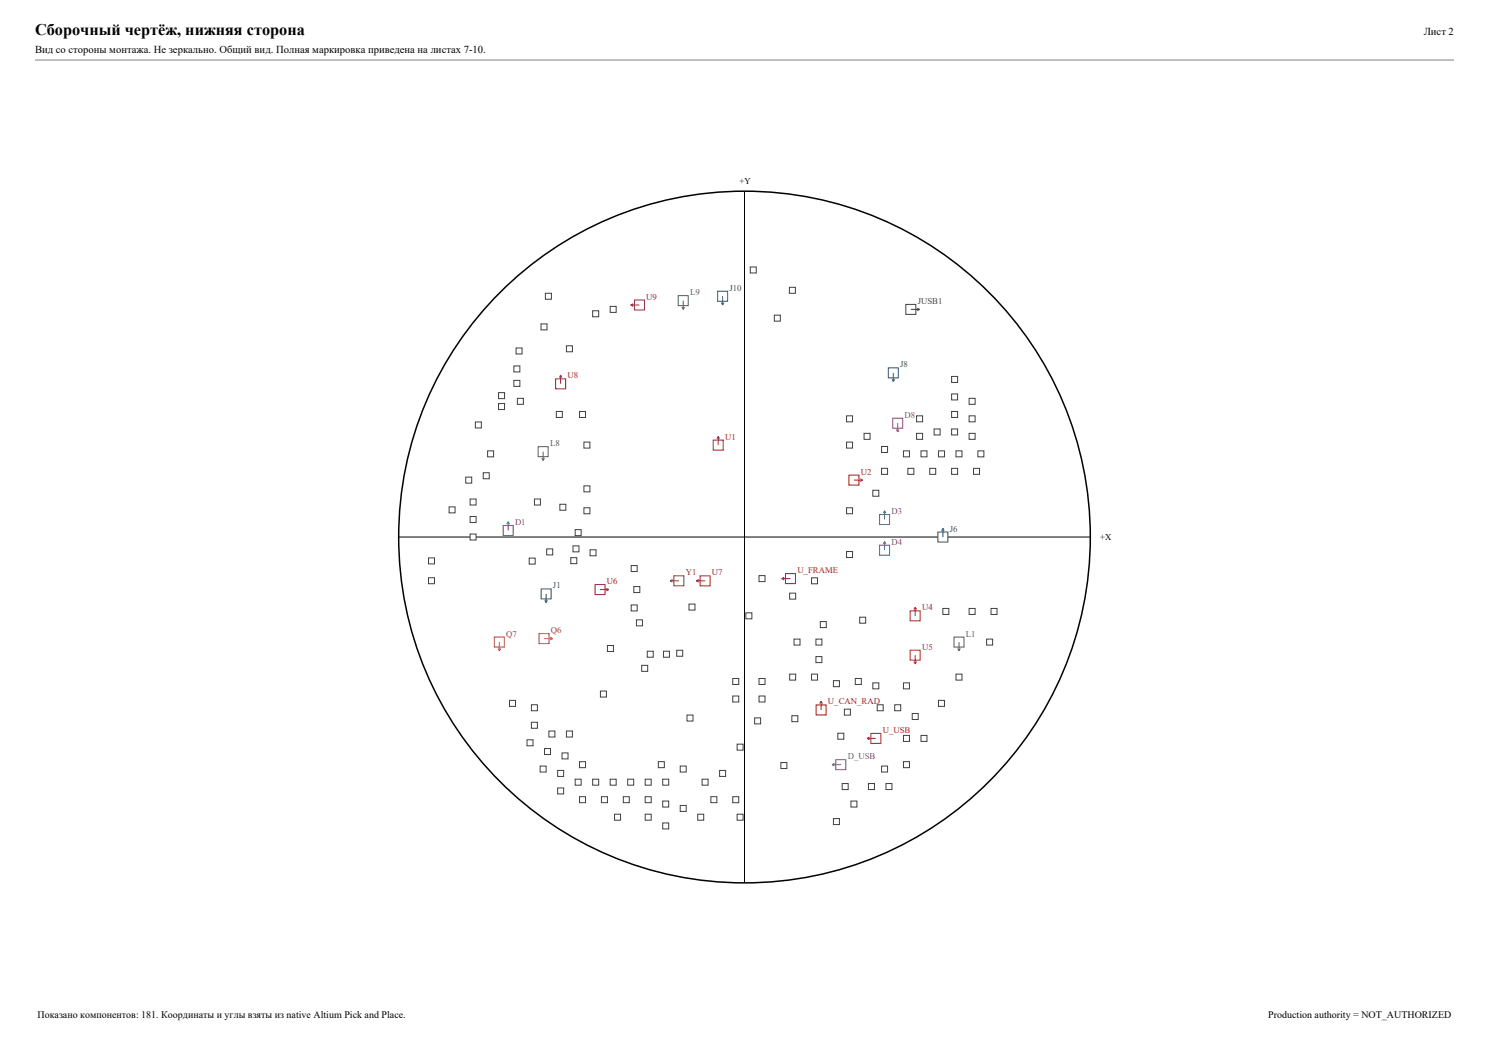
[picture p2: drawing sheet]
<svg xmlns="http://www.w3.org/2000/svg" width="420mm" height="297mm" viewBox="0 0 420 297" stroke-linecap="round" stroke-linejoin="round" font-family="sans-serif">
<path d="M9.9 16.9h400.2" fill="none" stroke="#808080" stroke-width=".28"/>
<circle cx="210" cy="151.5" r="97.6" fill="none" stroke="#000" stroke-width=".42"/>
<path d="M210 53.9v195.1M112.5 151.5h195" fill="none" stroke="#000" stroke-width=".28"/>
<path d="M156.7 106.8h2.9v2.9h-2.9z" fill-rule="evenodd" fill="#fff" stroke="#a61c1c" stroke-width=".28"/>
<path d="M158.1 105.8v2.5M158.1 105.8l-.3 .7M158.1 105.8l.4 .7" fill="none" stroke="#a61c1c" stroke-width=".28"/>
<g fill="#fff" stroke="#404040" stroke-width=".28">
<path d="M178.8 165.4h1.7v1.7h-1.7z" fill-rule="evenodd"/>
<path d="M179.5 174.8h1.7v1.7h-1.7z" fill-rule="evenodd"/>
<path d="M178 170.6h1.7v1.7h-1.7z" fill-rule="evenodd"/>
<path d="M145.6 98.1h1.7v1.7h-1.7z" fill-rule="evenodd"/>
<path d="M140.6 110.7h1.7v1.7h-1.7z" fill-rule="evenodd"/>
<path d="M144.9 103.2h1.7v1.7h-1.7z" fill-rule="evenodd"/>
<path d="M144.9 107.3h1.7v1.7h-1.7z" fill-rule="evenodd"/>
</g>
<path d="M139.4 179.7h2.9v2.8h-2.9z" fill-rule="evenodd" fill="#fff" stroke="#c65911" stroke-width=".28"/>
<path d="M140.5 182.9l.4 .7M140.9 181.1v2.5M141.2 182.9l-.3 .7" fill="none" stroke="#c65911" stroke-width=".28"/>
<path d="M152 178.7h2.9v2.8h-2.9z" fill-rule="evenodd" fill="#fff" stroke="#c65911" stroke-width=".28"/>
<path d="M155.2 179.7l.7 .4M153.4 180.1h2.5M155.9 180.1l-.7 .4" fill="none" stroke="#c65911" stroke-width=".28"/>
<path d="M151.8 126h2.8v2.8h-2.8z" fill-rule="evenodd" fill="#fff" stroke="#548235" stroke-width=".28"/>
<path d="M152.8 129.2l.4 .7M153.2 127.4v2.5M153.6 129.2l-.4 .7" fill="none" stroke="#548235" stroke-width=".28"/>
<g fill="#fff" stroke="#404040" stroke-width=".28">
<path d="M126.7 143h1.7v1.7h-1.7z" fill-rule="evenodd"/>
<path d="M134.1 119h1.7v1.7h-1.7z" fill-rule="evenodd"/>
<path d="M157.9 142.2h1.7v1.7h-1.7z" fill-rule="evenodd"/>
<path d="M150.8 140.7h1.6v1.7h-1.6z" fill-rule="evenodd"/>
<path d="M156.9 116.1h1.7v1.6h-1.7z" fill-rule="evenodd"/>
<path d="M140.6 113.8h1.7v1.7h-1.7z" fill-rule="evenodd"/>
<path d="M145.9 112.3h1.7v1.7h-1.7z" fill-rule="evenodd"/>
<path d="M159.8 97.5h1.7v1.7h-1.7z" fill-rule="evenodd"/>
<path d="M153.8 82.7h1.7v1.7h-1.7z" fill-rule="evenodd"/>
<path d="M152.6 91.4h1.7v1.7h-1.7z" fill-rule="evenodd"/>
<path d="M161 157.3h1.7v1.7h-1.7z" fill-rule="evenodd"/>
<path d="M256.1 132.1h1.7v1.7h-1.7z" fill-rule="evenodd"/>
<path d="M214.1 191.4h1.7v1.7h-1.7z" fill-rule="evenodd"/>
<path d="M206.7 191.4h1.7v1.7h-1.7z" fill-rule="evenodd"/>
</g>
<path d="M179 84.6h2.8v2.8h-2.8z" fill-rule="evenodd" fill="#fff" stroke="#a61c1c" stroke-width=".28"/>
<path d="M177.9 86h2.5M177.9 86l.7 .4M178.6 85.7l-.7 .3" fill="none" stroke="#a61c1c" stroke-width=".28"/>
<path d="M256.7 172.3h2.9v2.8h-2.9z" fill-rule="evenodd" fill="#fff" stroke="#a61c1c" stroke-width=".28"/>
<path d="M258.2 171.2v2.5M258.2 171.2l-.4 .7M258.2 171.2l.3 .7" fill="none" stroke="#a61c1c" stroke-width=".28"/>
<g fill="#fff" stroke="#404040" stroke-width=".28">
<path d="M242.5 174.1h1.7v1.7h-1.7z" fill-rule="evenodd"/>
<path d="M172.1 86.4h1.7v1.7h-1.7z" fill-rule="evenodd"/>
<path d="M243.7 122.2h1.7v1.7h-1.7z" fill-rule="evenodd"/>
<path d="M278.3 180.3h1.7v1.6h-1.7z" fill-rule="evenodd"/>
</g>
<path d="M191.3 83.4h2.8v2.8h-2.8z" fill-rule="evenodd" fill="#fff" stroke="#548235" stroke-width=".28"/>
<path d="M192.3 86.6l.4 .7M192.7 84.8v2.5M193.1 86.6l-.4 .7" fill="none" stroke="#548235" stroke-width=".28"/>
<path d="M250.6 103.8h2.8v2.8h-2.8z" fill-rule="evenodd" fill="#fff" stroke="#1f4e78" stroke-width=".28"/>
<path d="M251.6 107l.4 .6M252 105.2v2.4M252.4 107l-.4 .6" fill="none" stroke="#1f4e78" stroke-width=".28"/>
<path d="M264.5 150.1h2.9v2.8h-2.9z" fill-rule="evenodd" fill="#fff" stroke="#1f4e78" stroke-width=".28"/>
<path d="M266 149v2.5M266 149l-.4 .7M266 149l.3 .7" fill="none" stroke="#1f4e78" stroke-width=".28"/>
<path d="M251.8 118h2.8v2.8h-2.8z" fill-rule="evenodd" fill="#fff" stroke="#7030a0" stroke-width=".28"/>
<path d="M253.2 119.4v2.4M252.8 121.2l.4 .6M253.6 121.2l-.4 .6" fill="none" stroke="#7030a0" stroke-width=".28"/>
<path d="M248.1 153.8h2.8v2.8h-2.8z" fill-rule="evenodd" fill="#fff" stroke="#7030a0" stroke-width=".28"/>
<path d="M249.5 152.7v2.5M249.5 152.7l-.4 .7M249.5 152.7l.4 .7" fill="none" stroke="#7030a0" stroke-width=".28"/>
<path d="M248.1 145.1h2.8v2.8h-2.8z" fill-rule="evenodd" fill="#fff" stroke="#7030a0" stroke-width=".28"/>
<path d="M249.5 144.1v2.4M249.5 144.1l-.4 .6M249.5 144.1l.4 .6" fill="none" stroke="#7030a0" stroke-width=".28"/>
<g fill="#fff" stroke="#404040" stroke-width=".28">
<path d="M137.5 127.2h1.7v1.7h-1.7z" fill-rule="evenodd"/>
<path d="M211.6 75.3h1.7v1.7h-1.7z" fill-rule="evenodd"/>
<path d="M222.7 81h1.7v1.7h-1.7z" fill-rule="evenodd"/>
<path d="M164.7 124.7h1.7v1.7h-1.7z" fill-rule="evenodd"/>
<path d="M241.3 191.4h1.6v1.7h-1.6z" fill-rule="evenodd"/>
<path d="M230.1 185.2h1.7v1.7h-1.7z" fill-rule="evenodd"/>
</g>
<path d="M190.1 162.4h2.8v2.8h-2.8z" fill-rule="evenodd" fill="#fff" stroke="#7f6000" stroke-width=".28"/>
<path d="M189 163.8h2.5M189 163.8l.7 .4M189.7 163.4l-.7 .4" fill="none" stroke="#7f6000" stroke-width=".28"/>
<path d="M197.5 162.4h2.8v2.8h-2.8z" fill-rule="evenodd" fill="#fff" stroke="#a61c1c" stroke-width=".28"/>
<path d="M196.4 163.8h2.5M196.4 163.8l.7 .4M197.1 163.4l-.7 .4" fill="none" stroke="#a61c1c" stroke-width=".28"/>
<path d="M167.8 164.9h2.9v2.8h-2.9z" fill-rule="evenodd" fill="#fff" stroke="#a61c1c" stroke-width=".28"/>
<path d="M169.3 166.3h2.4M171 165.9l.7 .4M171.7 166.3l-.7 .4" fill="none" stroke="#a61c1c" stroke-width=".28"/>
<path d="M256.7 183.4h2.9v2.8h-2.9z" fill-rule="evenodd" fill="#fff" stroke="#a61c1c" stroke-width=".28"/>
<path d="M257.8 186.6l.4 .7M258.2 184.8v2.5M258.5 186.6l-.3 .7" fill="none" stroke="#a61c1c" stroke-width=".28"/>
<path d="M239.5 134h2.8v2.8h-2.8z" fill-rule="evenodd" fill="#fff" stroke="#a61c1c" stroke-width=".28"/>
<path d="M240.9 135.4h2.4M242.7 135l.6 .4M243.3 135.4l-.6 .4" fill="none" stroke="#a61c1c" stroke-width=".28"/>
<path d="M201.2 124.1h2.8v2.9h-2.8z" fill-rule="evenodd" fill="#fff" stroke="#a61c1c" stroke-width=".28"/>
<path d="M202.6 123.1v2.4M202.6 123.1l-.4 .7M202.6 123.1l.4 .7" fill="none" stroke="#a61c1c" stroke-width=".28"/>
<g fill="#fff" stroke="#404040" stroke-width=".28">
<path d="M273.4 112.3h1.7v1.7h-1.7z" fill-rule="evenodd"/>
<path d="M273.4 117.3h1.7v1.7h-1.7z" fill-rule="evenodd"/>
<path d="M254.8 127.2h1.7v1.7h-1.7z" fill-rule="evenodd"/>
<path d="M238.8 117.3h1.7v1.7h-1.7z" fill-rule="evenodd"/>
<path d="M262.2 132.1h1.7v1.7h-1.7z" fill-rule="evenodd"/>
<path d="M248.7 132.1h1.7v1.7h-1.7z" fill-rule="evenodd"/>
<path d="M206.7 196.3h1.7v1.7h-1.7z" fill-rule="evenodd"/>
<path d="M238.8 143.2h1.7v1.7h-1.7z" fill-rule="evenodd"/>
<path d="M149.3 157.4h1.7v1.7h-1.7z" fill-rule="evenodd"/>
<path d="M161.6 154h1.7v1.7h-1.7z" fill-rule="evenodd"/>
<path d="M154.2 154.8h1.7v1.7h-1.7z" fill-rule="evenodd"/>
<path d="M266 171.6h1.6v1.7h-1.6z" fill-rule="evenodd"/>
<path d="M279.5 171.6h1.7v1.7h-1.7z" fill-rule="evenodd"/>
<path d="M248.7 125.9h1.7v1.7h-1.7z" fill-rule="evenodd"/>
<path d="M238.8 155.6h1.7v1.7h-1.7z" fill-rule="evenodd"/>
<path d="M228.9 163h1.7v1.7h-1.7z" fill-rule="evenodd"/>
<path d="M273.4 171.6h1.7v1.7h-1.7z" fill-rule="evenodd"/>
<path d="M224 180.3h1.7v1.6h-1.7z" fill-rule="evenodd"/>
<path d="M178 159.5h1.7v1.7h-1.7z" fill-rule="evenodd"/>
</g>
<path d="M269.1 179.7h2.8v2.8h-2.8z" fill-rule="evenodd" fill="#fff" stroke="#548235" stroke-width=".28"/>
<path d="M270.1 182.9l.4 .7M270.5 181.1v2.5M270.9 182.9l-.4 .7" fill="none" stroke="#548235" stroke-width=".28"/>
<path d="M202.4 82.1h2.8v2.9h-2.8z" fill-rule="evenodd" fill="#fff" stroke="#1f4e78" stroke-width=".28"/>
<path d="M203.5 85.3l.3 .7M203.8 83.6v2.4M204.2 85.3l-.4 .7" fill="none" stroke="#1f4e78" stroke-width=".28"/>
<path d="M152.6 166.1h2.9v2.8h-2.9z" fill-rule="evenodd" fill="#fff" stroke="#1f4e78" stroke-width=".28"/>
<path d="M153.7 169.3l.3 .7M154 167.5v2.5M154.4 169.3l-.4 .7" fill="none" stroke="#1f4e78" stroke-width=".28"/>
<path d="M162.2 149.4h1.7v1.7h-1.7z" fill-rule="evenodd" fill="#fff" stroke="#404040" stroke-width=".28"/>
<path d="M141.9 148.2h2.8v2.8h-2.8z" fill-rule="evenodd" fill="#fff" stroke="#7030a0" stroke-width=".28"/>
<path d="M143.3 147.1v2.5M143.3 147.1l-.3 .7M143.3 147.1l.4 .7" fill="none" stroke="#7030a0" stroke-width=".28"/>
<g fill="#fff" stroke="#404040" stroke-width=".28">
<path d="M228.9 190.1h1.7v1.7h-1.7z" fill-rule="evenodd"/>
<path d="M258.5 122.2h1.7v1.7h-1.7z" fill-rule="evenodd"/>
<path d="M268.4 106.2h1.7v1.7h-1.7z" fill-rule="evenodd"/>
<path d="M222.7 190.1h1.7v1.7h-1.7z" fill-rule="evenodd"/>
<path d="M268.4 111.1h1.7v1.7h-1.7z" fill-rule="evenodd"/>
<path d="M269.7 127.2h1.6v1.7h-1.6z" fill-rule="evenodd"/>
<path d="M268.4 132.1h1.7v1.7h-1.7z" fill-rule="evenodd"/>
<path d="M259.8 127.2h1.7v1.7h-1.7z" fill-rule="evenodd"/>
<path d="M264.7 127.2h1.7v1.7h-1.7z" fill-rule="evenodd"/>
<path d="M230.1 180.3h1.7v1.6h-1.7z" fill-rule="evenodd"/>
<path d="M263.5 121h1.7v1.7h-1.7z" fill-rule="evenodd"/>
<path d="M258.5 117.3h1.7v1.7h-1.7z" fill-rule="evenodd"/>
<path d="M268.4 116.1h1.7v1.6h-1.7z" fill-rule="evenodd"/>
<path d="M167.2 87.7h1.7v1.6h-1.7z" fill-rule="evenodd"/>
<path d="M268.4 121h1.7v1.7h-1.7z" fill-rule="evenodd"/>
<path d="M275.8 127.2h1.7v1.7h-1.7z" fill-rule="evenodd"/>
<path d="M246.2 138.3h1.7v1.7h-1.7z" fill-rule="evenodd"/>
<path d="M274.6 132.1h1.7v1.7h-1.7z" fill-rule="evenodd"/>
<path d="M273.4 122.2h1.7v1.7h-1.7z" fill-rule="evenodd"/>
<path d="M164.7 143.2h1.7v1.7h-1.7z" fill-rule="evenodd"/>
<path d="M164.7 137h1.7v1.7h-1.7z" fill-rule="evenodd"/>
<path d="M238.8 124.7h1.7v1.7h-1.7z" fill-rule="evenodd"/>
<path d="M218.4 88.9h1.7v1.7h-1.7z" fill-rule="evenodd"/>
<path d="M163.5 116.1h1.7v1.6h-1.7z" fill-rule="evenodd"/>
<path d="M194.3 170.4h1.7v1.7h-1.7z" fill-rule="evenodd"/>
<path d="M166.4 155.1h1.7v1.7h-1.7z" fill-rule="evenodd"/>
<path d="M246.2 192.6h1.7v1.7h-1.7z" fill-rule="evenodd"/>
<path d="M264.7 197.5h1.7v1.7h-1.7z" fill-rule="evenodd"/>
<path d="M269.7 190.1h1.6v1.7h-1.6z" fill-rule="evenodd"/>
<path d="M254.8 192.6h1.7v1.7h-1.7z" fill-rule="evenodd"/>
<path d="M255.5 85.9h2.8v2.8h-2.8z" fill-rule="evenodd"/>
</g>
<path d="M256.9 87.3h2.5M258.7 86.9l.7 .4M259.4 87.3l-.7 .3" fill="none" stroke="#404040" stroke-width=".28"/>
<path d="M169.4 194.9h1.7v1.7h-1.7z" fill-rule="evenodd" fill="#fff" stroke="#404040" stroke-width=".28"/>
<path d="M230.2 198.8h2.8v2.9h-2.8z" fill-rule="evenodd" fill="#fff" stroke="#a61c1c" stroke-width=".28"/>
<path d="M231.6 197.8v2.4M231.6 197.8l-.4 .7M231.6 197.8l.4 .7" fill="none" stroke="#a61c1c" stroke-width=".28"/>
<g fill="#fff" stroke="#404040" stroke-width=".28">
<path d="M238.2 200h1.7v1.7h-1.7z" fill-rule="evenodd"/>
<path d="M223.4 201.9h1.6v1.7h-1.6z" fill-rule="evenodd"/>
<path d="M236.3 206.8h1.7v1.7h-1.7z" fill-rule="evenodd"/>
<path d="M235.1 192h1.7v1.7h-1.7z" fill-rule="evenodd"/>
<path d="M222.7 167.3h1.7v1.7h-1.7z" fill-rule="evenodd"/>
<path d="M214.1 162.4h1.7v1.6h-1.7z" fill-rule="evenodd"/>
</g>
<path d="M221.6 161.8h2.8v2.8h-2.8z" fill-rule="evenodd" fill="#fff" stroke="#a61c1c" stroke-width=".28"/>
<path d="M220.5 163.2h2.5M220.5 163.2l.7 .4M221.2 162.8l-.7 .4" fill="none" stroke="#a61c1c" stroke-width=".28"/>
<g fill="#fff" stroke="#404040" stroke-width=".28">
<path d="M203 217.3h1.7v1.7h-1.7z" fill-rule="evenodd"/>
<path d="M240 225.9h1.7v1.7h-1.7z" fill-rule="evenodd"/>
<path d="M191.9 216.1h1.7v1.7h-1.7z" fill-rule="evenodd"/>
<path d="M237.6 221h1.6v1.7h-1.6z" fill-rule="evenodd"/>
<path d="M231.4 175.3h1.7v1.7h-1.7z" fill-rule="evenodd"/>
<path d="M198 219.8h1.7v1.7h-1.7z" fill-rule="evenodd"/>
<path d="M190.9 183.4h1.7v1.7h-1.7z" fill-rule="evenodd"/>
<path d="M191.9 227.2h1.7v1.7h-1.7z" fill-rule="evenodd"/>
<path d="M120.9 157.4h1.7v1.7h-1.7z" fill-rule="evenodd"/>
<path d="M120.9 162.9h1.7v1.7h-1.7z" fill-rule="evenodd"/>
<path d="M206.7 224.7h1.7v1.7h-1.7z" fill-rule="evenodd"/>
<path d="M131.4 134.6h1.7v1.7h-1.7z" fill-rule="evenodd"/>
<path d="M158.5 212.4h1.7v1.7h-1.7z" fill-rule="evenodd"/>
<path d="M187.1 183.7h1.7v1.7h-1.7z" fill-rule="evenodd"/>
<path d="M181 187.7h1.7v1.7h-1.7z" fill-rule="evenodd"/>
<path d="M175.8 224.7h1.7v1.7h-1.7z" fill-rule="evenodd"/>
<path d="M172.1 219.8h1.7v1.7h-1.7z" fill-rule="evenodd"/>
<path d="M207.9 209.9h1.7v1.7h-1.7z" fill-rule="evenodd"/>
<path d="M220.3 215.1h1.7v1.7h-1.7z" fill-rule="evenodd"/>
<path d="M185.7 214.8h1.7v1.7h-1.7z" fill-rule="evenodd"/>
<path d="M163.5 214.8h1.7v1.7h-1.7z" fill-rule="evenodd"/>
<path d="M167.2 219.8h1.7v1.7h-1.7z" fill-rule="evenodd"/>
<path d="M159.8 206.2h1.7v1.7h-1.7z" fill-rule="evenodd"/>
<path d="M214.1 196.3h1.7v1.7h-1.7z" fill-rule="evenodd"/>
<path d="M171.3 182.1h1.7v1.7h-1.7z" fill-rule="evenodd"/>
<path d="M182 219.8h1.7v1.7h-1.7z" fill-rule="evenodd"/>
<path d="M186.9 219.8h1.7v1.7h-1.7z" fill-rule="evenodd"/>
<path d="M177.1 219.8h1.6v1.7h-1.6z" fill-rule="evenodd"/>
<path d="M154.8 206.2h1.7v1.7h-1.7z" fill-rule="evenodd"/>
<path d="M182.6 183.7h1.7v1.7h-1.7z" fill-rule="evenodd"/>
<path d="M136.3 133.3h1.7v1.7h-1.7z" fill-rule="evenodd"/>
<path d="M132.6 140.7h1.7v1.7h-1.7z" fill-rule="evenodd"/>
<path d="M132.6 145.7h1.7v1.7h-1.7z" fill-rule="evenodd"/>
<path d="M182 229.6h1.7v1.7h-1.7z" fill-rule="evenodd"/>
<path d="M196.8 229.6h1.7v1.7h-1.7z" fill-rule="evenodd"/>
<path d="M152.4 216.1h1.6v1.7h-1.6z" fill-rule="evenodd"/>
<path d="M173.3 229.6h1.7v1.7h-1.7z" fill-rule="evenodd"/>
<path d="M186.9 232.1h1.7v1.7h-1.7z" fill-rule="evenodd"/>
<path d="M235.1 230.9h1.7v1.7h-1.7z" fill-rule="evenodd"/>
<path d="M157.3 222.2h1.7v1.7h-1.7z" fill-rule="evenodd"/>
<path d="M207.9 229.6h1.7v1.7h-1.7z" fill-rule="evenodd"/>
<path d="M245 221h1.7v1.7h-1.7z" fill-rule="evenodd"/>
<path d="M200.5 224.7h1.7v1.7h-1.7z" fill-rule="evenodd"/>
<path d="M132.6 150.6h1.7v1.7h-1.7z" fill-rule="evenodd"/>
<path d="M169.6 224.7h1.7v1.7h-1.7z" fill-rule="evenodd"/>
<path d="M162.2 219.8h1.7v1.7h-1.7z" fill-rule="evenodd"/>
<path d="M186.9 225.9h1.7v1.7h-1.7z" fill-rule="evenodd"/>
<path d="M193.8 201.7h1.7v1.7h-1.7z" fill-rule="evenodd"/>
<path d="M153.6 211.1h1.7v1.7h-1.7z" fill-rule="evenodd"/>
<path d="M149.9 203.7h1.7v1.7h-1.7z" fill-rule="evenodd"/>
<path d="M143.7 197.5h1.7v1.7h-1.7z" fill-rule="evenodd"/>
<path d="M148.7 208.7h1.6v1.6h-1.6z" fill-rule="evenodd"/>
<path d="M163.5 224.7h1.7v1.7h-1.7z" fill-rule="evenodd"/>
<path d="M157.3 217.3h1.7v1.7h-1.7z" fill-rule="evenodd"/>
<path d="M210.4 172.8h1.7v1.7h-1.7z" fill-rule="evenodd"/>
<path d="M212.9 202.5h1.7v1.7h-1.7z" fill-rule="evenodd"/>
<path d="M254.8 214.8h1.7v1.7h-1.7z" fill-rule="evenodd"/>
<path d="M257.3 201.2h1.7v1.7h-1.7z" fill-rule="evenodd"/>
<path d="M252.4 198.8h1.7v1.7h-1.7z" fill-rule="evenodd"/>
<path d="M247.4 198.8h1.7v1.7h-1.7z" fill-rule="evenodd"/>
<path d="M259.8 207.4h1.7v1.7h-1.7z" fill-rule="evenodd"/>
<path d="M249.9 221h1.7v1.7h-1.7z" fill-rule="evenodd"/>
<path d="M254.8 207.4h1.7v1.7h-1.7z" fill-rule="evenodd"/>
<path d="M248.7 216.1h1.7v1.7h-1.7z" fill-rule="evenodd"/>
</g>
<path d="M245.6 206.9h2.9v2.8h-2.9z" fill-rule="evenodd" fill="#fff" stroke="#a61c1c" stroke-width=".28"/>
<path d="M244.6 208.3h2.4M244.6 208.3l.7 .3M245.3 207.9l-.7 .4" fill="none" stroke="#a61c1c" stroke-width=".28"/>
<path d="M235.8 214.3h2.8v2.8h-2.8z" fill-rule="evenodd" fill="#fff" stroke="#7030a0" stroke-width=".28"/>
<path d="M234.7 215.7h2.5M234.7 215.7l.7 .3M235.4 215.3l-.7 .4" fill="none" stroke="#7030a0" stroke-width=".28"/>
<g fill="#fff" stroke="#404040" stroke-width=".28">
<path d="M182 224.7h1.7v1.7h-1.7z" fill-rule="evenodd"/>
<path d="M149.9 198.8h1.7v1.7h-1.7z" fill-rule="evenodd"/>
</g>
<text font-size="4.6" x="9.9" y="9.9">Сборочный чертёж, нижняя сторона</text>
<g font-size="3">
<text x="401.6" y="9.9">Лист 2</text>
<text x="9.9" y="14.8">Вид со стороны монтажа. Не зеркально. Общий вид. Полная маркировка приведена на листах 7-10.</text>
</g>
<g font-size="2.8">
<text x="10.6" y="287.1">Показано компонентов: 181. Координаты и углы взяты из native Altium Pick and Place.</text>
<text x="357.7" y="287.1">Production authority = NOT_AUTHORIZED</text>
</g>
<g font-size="2.5">
<text x="208.6" y="51.8">+Y</text>
<text x="310.4" y="152.2">+X</text>
</g>
<g font-size="2.5" fill="#548235">
<text x="194.7" y="83.2">L9</text>
<text x="155.1" y="125.8">L8</text>
<text x="272.4" y="179.6">L1</text>
</g>
<g font-size="2.5" fill="#1f4e78">
<text x="205.8" y="82">J10</text>
<text x="253.9" y="103.6">J8</text>
<text x="267.9" y="149.9">J6</text>
<text x="156" y="166">J1</text>
</g>
<g font-size="2.5" fill="#a61c1c">
<text x="182.3" y="84.5">U9</text>
<text x="160.1" y="106.7">U8</text>
<text x="204.5" y="124">U1</text>
<text x="242.8" y="133.9">U2</text>
<text x="224.9" y="161.6">U_FRAME</text>
<text x="171.2" y="164.7">U6</text>
<text x="200.8" y="162.3">U7</text>
<text x="260.1" y="172.1">U4</text>
<text x="260.1" y="183.3">U5</text>
<text x="233.5" y="198.7">U_CAN_RAD</text>
<text x="249" y="206.7">U_USB</text>
</g>
<text font-size="2.5" fill="#404040" x="258.9" y="85.7">JUSB1</text>
<g font-size="2.5" fill="#7030a0">
<text x="255.2" y="117.8">D8</text>
<text x="145.3" y="148.1">D1</text>
<text x="251.5" y="145">D3</text>
<text x="251.5" y="153.6">D4</text>
<text x="239.1" y="214.1">D_USB</text>
</g>
<text font-size="2.5" fill="#7f6000" x="193.4" y="162.3">Y1</text>
<g font-size="2.5" fill="#c65911">
<text x="142.8" y="179.6">Q7</text>
<text x="155.4" y="178.6">Q6</text>
</g>
</svg>
